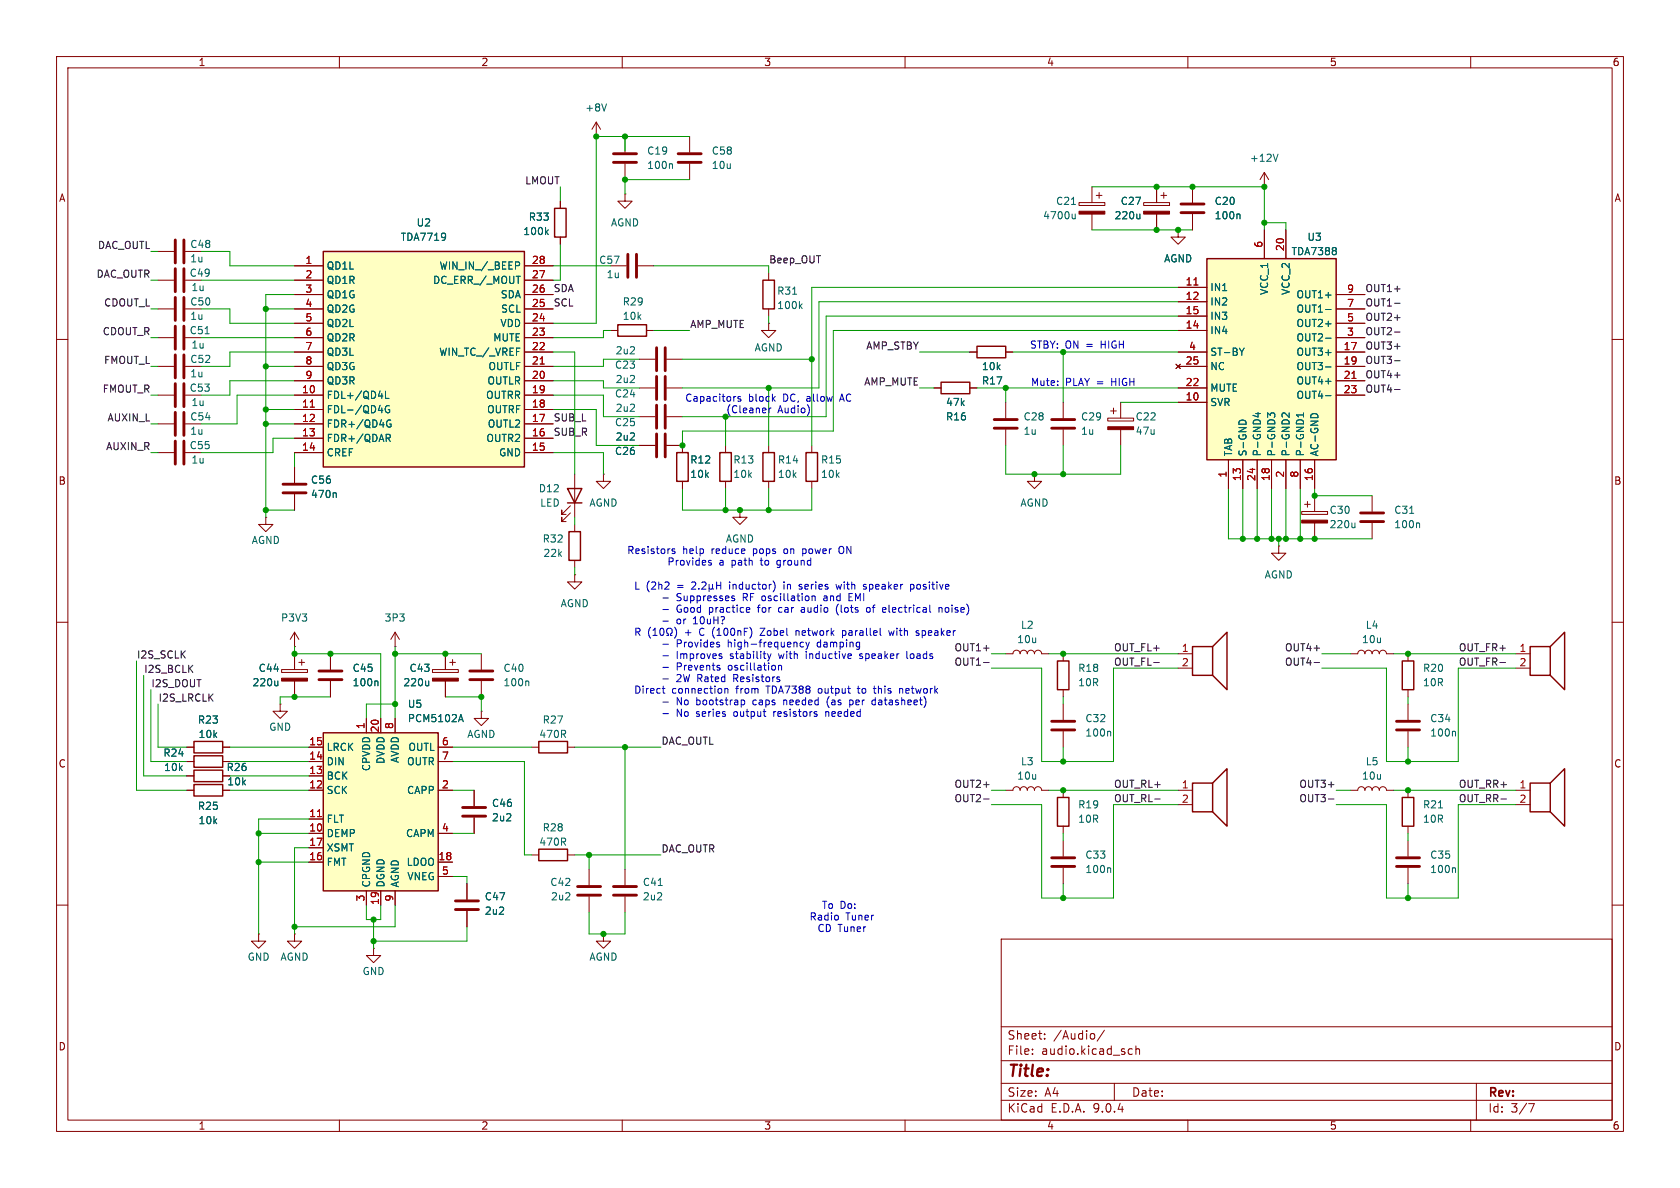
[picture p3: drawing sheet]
<svg xmlns="http://www.w3.org/2000/svg" width="297mm" height="210mm" viewBox="0 0 297 210" stroke-linecap="round" stroke-linejoin="round" font-family="sans-serif">
<g fill="none" stroke="#840000" stroke-width=".18">
<path d="M10 10h277v190h-277zM12 12h273v186h-273zM60 10v2M110 10v2M160 10v2M210 10v2M260 10v2M223.5 33h.1M223.5 30.5l-.7 1.3M223.5 30.5l.8 1.3M223.5 30.5v2.5M208.3 40.6v1.3h1.2l-1.2 1.3-1.3-1.3h1.3"/>
<path d="M208.3 40.6h.1M10 60h2M177.8 71.1v2.8M177.8 75.9v2.8M285 60h2M242.6 87.6v2.8M242.6 92.5v2.8M10 110h2M49.8 118.4h4.6v.5h-4.6zM52.1 115.6v2.8M52.8 117.1h1M53.3 116.6v1"/>
<path d="M58.4 115.6v2.8M76.5 118.4h4.5v.5h-4.5zM78.7 115.6v2.8M79.5 117.1h1M80 116.6v1M85.1 115.6v2.8M248.9 115.6v1.2M268 115.6h2.5M268 118.1h2.5M285 110h2M49.5 124.5v1.2h1.3l-1.3 1.3-1.2-1.3h1.2M49.5 124.5h.1"/>
<path d="M52.1 120.4v2.8M58.4 120.4v2.8M78.7 120.4v2.8M85.1 125.7v1.3h1.3l-1.3 1.3-1.3-1.3h1.3M85.1 125.7h.1M85.1 120.4v2.8M94 132.1h1.2M100.3 132.1h1.3M188 124.5v2.8M188 129.3v2.8M238.8 139.7h1.2a.64 .64 0 0 1 .7-.6 .64 .64 0 0 1 .6 .6 .64 .64 0 0 1 .6-.6 .64 .64 0 0 1 .7 .6 .64 .64 0 0 1 .6-.6 .64 .64 0 0 1 .6 .6 .64 .64 0 0 1 .7-.6 .64 .64 0 0 1 .6 .6h1.3M248.9 121.9v1.3"/>
<path d="M82.5 156.2v2.8M94 151.1h1.2M100.3 151.1h1.3M104.1 153.7v2.8M104.1 158.5v2.8M10 160h2M82.5 161v2.8M106.7 165.1v1.3h1.2l-1.2 1.2-1.3-1.2h1.3M106.7 165.1h.1M177 166h108v32h-108zM285 160h2M60 198v2"/>
<path d="M110 198v2M160 198v2M177 194.5h108M177 191.5h108M177 187.5h108M177 181.5h108M182.5 186.3v.1M182.5 185.5v.1M184.7 183.6v.1M184.7 182.8v.1M193.5 182.8v.8M195.2 182.1l-1.2 2"/>
<path d="M197 191.5v3M199.6 186.3h.6M199.6 185.5h.6M200.8 185.5l.2-.1 .4 .1 .1 .9M200.8 184.9v1.5M210 198v2M260 198v2M261 191.5v6.5M270.2 195.1h1l-.6 1.5"/>
</g>
<g fill="none" stroke="#840000" stroke-width=".51">
<path d="M175.8 74.2h4M175.8 75.7h4M240.5 90.7h4.1M240.5 92.2h4.1M56.4 118.6h4.1M83.1 118.6h4M56.4 120.1h4.1M83.1 120.1h4M185.9 127.5h4.1M185.9 129h4.1M80.5 159.3h4.1M102.1 158.2h4.1"/>
<path d="M102.1 156.7h4.1M80.5 160.8h4.1"/>
</g>
<path d="M247.9 116.8h2v5.1h-2zM270.5 114.3h3.6v5.1h-3.6zM274.1 114.3l2.5-2.5v10.1l-2.5-2.5M95.2 131.1h5.1v2h-5.1zM95.2 150.1h5.1v2h-5.1z" fill="none" stroke="#840000" stroke-width=".25"/>
<path d="M225.9 27.2l-.4 1.3M249.2 90.7h.7M250.8 92.4l.2 .2v.7M49.1 120.4v.8M49.1 121.1l-.2 .1M66.6 120.4l.2 .2v.6M75.8 120.4v.8M75.8 121.1l-.2 .1M93.3 120.4l.2 .2v.6M196.2 129.3l.2 .2v.6" fill="none" stroke="#006464" stroke-width=".18"/>
<g fill="#840000" stroke="#840000" stroke-width=".18">
<path d="M49.8 119.9h4.6v.5h-4.6z"/>
<path d="M76.5 119.9h4.5v.5h-4.5z"/>
</g>
<path d="M57.1 129.5h20.4v28h-20.4z" fill="#ffffc2"/>
<path d="M57.1 129.5h20.4v28h-20.4zM270.5 138.4h3.6v5.1h-3.6zM274.1 138.4l2.5-2.5v10.2l-2.5-2.6M247.9 141h2v5.1h-2z" fill="none" stroke="#840000" stroke-width=".25"/>
<g fill="none" stroke="#840000" stroke-width=".18">
<path d="M190.8 35.8h4.5v.5h-4.5zM193 33v2.8M193 37.8v2.8M193.8 34.5h1M194.3 34v1.1M202.2 35.8h4.6v.5h-4.6zM204.5 33v2.8M204.5 37.8v2.8M205.2 34.5h1M205.7 34v1.1M210.8 33v2.8M210.8 37.8v2.8"/>
<path d="M27.9 49.5h2.8M27.9 59.7h2.8M27.9 54.6h2.8M27.9 44.5h2.8M32.8 49.5h2.8M32.8 59.7h2.8M32.8 54.6h2.8M32.8 44.5h2.8M27.9 69.9h2.8M27.9 74.9h2.8M27.9 64.8h2.8M32.8 69.9h2.8"/>
<path d="M32.8 74.9h2.8M32.8 64.8h2.8M188 71.1v2.8M188 75.9v2.8M195.8 73.9h4.6v.5h-4.6zM196.3 72.6h1.1M196.8 72.1v1.1M198.1 71.1v2.8M198.1 75.9v2.8M27.9 80h2.8M32.8 80h2.8M182.9 83.8v1.3h1.2l-1.2 1.3-1.3-1.3h1.3"/>
<path d="M182.9 83.8h.1M226.1 96.5v1.3h1.2l-1.2 1.3-1.3-1.3h1.3M226.1 96.5h.1M230.1 90.4h4.6v.5h-4.6zM230.6 89.2h1M231.1 88.6v1.1M232.4 87.6v2.8M232.4 92.5v2.8M52.1 114.3h.1M52.1 111.8l-.8 1.2M52.1 111.8l.7 1.2M52.1 111.8v2.5"/>
<path d="M177.8 115.6h1.3a.64 .64 0 0 1 .6-.7 .64 .64 0 0 1 .6 .7 .64 .64 0 0 1 .7-.7 .64 .64 0 0 1 .6 .7 .64 .64 0 0 1 .6-.7 .64 .64 0 0 1 .7 .7 .64 .64 0 0 1 .6-.7 .64 .64 0 0 1 .6 .7h1.3M238.8 115.6h1.2a.64 .64 0 0 1 .7-.7 .64 .64 0 0 1 .6 .7 .64 .64 0 0 1 .6-.7 .64 .64 0 0 1 .7 .7 .64 .64 0 0 1 .6-.7 .64 .64 0 0 1 .6 .7 .64 .64 0 0 1 .7-.7 .64 .64 0 0 1 .6 .7h1.3M54.6 132.1h2.5M54.6 134.6h2.5M54.6 137.2h2.5M54.6 139.7h2.5M64.8 127v2.5M67.3 127v2.5M69.8 127v2.5M77.5 132.1h2.5M77.5 134.6h2.5M77.5 139.7h2.5"/>
<path d="M83.8 139.7v2.8M177.8 139.7h1.3a.64 .64 0 0 1 .6-.6 .64 .64 0 0 1 .6 .6 .64 .64 0 0 1 .7-.6 .64 .64 0 0 1 .6 .6 .64 .64 0 0 1 .6-.6 .64 .64 0 0 1 .7 .6 .64 .64 0 0 1 .6-.6 .64 .64 0 0 1 .6 .6h1.3M248.9 124.5v2.8M248.9 129.3v2.8M248.9 139.7v1.3M268 139.7h2.5M54.6 144.8h2.5M54.6 147.3h2.5M54.6 149.9h2.5M54.6 152.4h2.5M64.8 157.5v2.5M67.3 157.5v2.5"/>
<path d="M69.8 157.5v2.5M77.5 147.3h2.5M77.5 152.4h2.5M77.5 154.9h2.5M83.8 144.5v2.8M248.9 146.1v1.2M248.9 148.6v2.8M248.9 153.4v2.8M268 142.2h2.5"/>
</g>
<path d="M56.1 144.4h.7" fill="none" stroke="#a90000" stroke-width=".18"/>
<g fill="none" stroke="#006464" stroke-width=".18">
<path d="M189.4 36.1h.7M190.1 37.8v.9M190.1 38.6l-.2 .1-.3-.1M201.5 37.8v.9M201.5 38.6l-.2 .1M219 37.8l.2 .2v.7M36.3 59h.7M239.5 92.4v.9M239.5 93.2l-.1 .1M81.2 127.2h.6M81.5 126.3l.4 1.3M257.1 129.3l.2 .2v.6"/>
<path d="M254.3 142.8h.7M257.1 153.4l.2 .2v.6"/>
</g>
<g fill="none" stroke="#840000" stroke-width=".51">
<path d="M208.8 36.1h4.1M208.8 37.6h4.1M31 42.4v4.1M31 47.5v4.1M31 52.6v4M31 57.7v4M32.5 42.4v4.1M32.5 47.5v4.1M32.5 52.6v4M32.5 57.7v4M31 62.7v4.1M31 67.8v4.1"/>
<path d="M31 72.9v4.1M31 78v4M32.5 62.7v4.1M32.5 67.8v4.1M32.5 72.9v4.1M32.5 78v4M185.9 74.2h4.1M185.9 75.7h4.1M246.9 127.5h4.1M246.9 129h4.1M81.8 144.3h4.1M81.8 142.7h4.1"/>
<path d="M246.9 151.6h4.1M246.9 153.2h4.1"/>
</g>
<g fill="#840000" stroke="#840000" stroke-width=".18">
<path d="M195.8 75.4h4.6v.5h-4.6z"/>
<path d="M230.1 91.9h4.6v.6h-4.6z"/>
<path d="M202.2 37.3h4.6v.5h-4.6z"/>
<path d="M190.8 37.3h4.5v.5h-4.5z"/>
</g>
<path d="M57.1 44.5h35.6v38.1h-35.6z" fill="#ffffc2"/>
<path d="M57.1 44.5h35.6v38.1h-35.6zM166.4 67.6h5v2h-5zM172.7 61.2h5.1v2h-5.1zM119.6 80h2.1v5.1h-2.1zM127.3 80h2v5.1h-2zM186.9 116.8h2.1v5.1h-2.1zM210.8 114.3h3.6v5.1h-3.6zM214.4 114.3l2.5-2.5v10.1l-2.5-2.5M186.9 141h2.1v5.1h-2.1z" fill="none" stroke="#840000" stroke-width=".25"/>
<g fill="none" stroke="#840000" stroke-width=".18">
<path d="M52.1 47h5M52.1 49.5h5M52.1 52.1h5M52.1 54.6h5M52.1 57.2h5M52.1 59.7h5M92.7 47h5.1M92.7 49.5h5.1M92.7 52.1h5.1M92.7 54.6h5.1M92.7 57.2h5.1M92.7 59.7h5.1"/>
<path d="M107.9 47h2.8M112.8 47h2.8M52.1 62.2h5M52.1 64.8h5M52.1 67.3h5M52.1 69.9h5M52.1 72.4h5M52.1 74.9h5M52.1 77.5h5M92.7 62.2h5.1M92.7 64.8h5.1M92.7 67.3h5.1"/>
<path d="M92.7 69.9h5.1M92.7 72.4h5.1M92.7 74.9h5.1M92.7 77.5h5.1M113 73.7h2.8M113 68.6h2.8M113 78.7h2.8M117.9 73.7h2.7M117.9 68.6h2.7M117.9 78.7h2.7v1.3M128.3 78.7v1.3M165.1 68.6h1.3"/>
<path d="M171.4 62.2h1.3M171.4 68.6h1.3M177.8 62.2h1.3M52.1 80h5M92.7 80h5.1M120.6 85.1v1.3M128.3 85.1v1.3M130.8 90.2v1.2h1.3l-1.3 1.3-1.3-1.3h1.3M130.8 90.2h.1M188 115.6v1.2M208.3 115.6h2.5M208.3 118.1h2.5"/>
<path d="M188 121.9v1.3M188 139.7v1.3M110.5 153.7v2.8M110.5 158.5v2.8M188 146.1v1.2"/>
</g>
<path d="M78.7 41.3v.9M78.8 41.8l-.1 .1M91.1 46.3h.5l.3 .2-.2 .4-.6 .1M66.9 72.5h.8M68.2 69.2v1.2h.6M68.3 76.8h.5l.2 .2-.1 .4h-.6M68.6 77.4l.4 .6M68.8 71.8a.59 .59 0 0 0-.7 .5 .59 .59 0 0 0 .7 .6l.1-.5h-.3M69.1 74.3a.59 .59 0 0 0-.8 .6 .59 .59 0 0 0 .8 .5v-.4h-.2M116.4 156.5h.7" fill="none" stroke="#006464" stroke-width=".18"/>
<path d="M54.9 72h.7M95.5 64.4h.7" fill="none" stroke="#a90000" stroke-width=".18"/>
<path d="M111 45v4M112.5 45v4M116.1 66.5v4.1M116.1 71.6v4.1M116.1 76.7v4.1M117.6 66.5v4.1M117.6 71.6v4.1M117.6 76.7v4.1M108.5 158.2h4M108.5 156.7h4" fill="none" stroke="#840000" stroke-width=".51"/>
<path d="M213.4 45.7h22.8v35.6h-22.8z" fill="#ffffc2"/>
<g fill="none" stroke="#840000" stroke-width=".25">
<path d="M98 36.8h2.1v5.1h-2.1zM109.2 57.4h5.1v2h-5.1zM134.9 49.5h2v5.1h-2zM213.4 45.7h22.8v35.6h-22.8zM100.3 86.4h2.6l-1.3 2.5zM100.3 88.9h2.6M100.6 94h2v5.1h-2zM134.9 80h2v5.1h-2zM142.5 80h2v5.1h-2zM34.3 138.7h5.1v2h-5.1zM34.3 133.6h5.1v2h-5.1zM34.3 136.1h5.1v2.1h-5.1z"/>
<path d="M34.3 131.1h5.1v2h-5.1zM210.8 138.4h3.6v5.1h-3.6zM214.4 138.4l2.5-2.5v10.2l-2.5-2.6"/>
</g>
<g fill="none" stroke="#840000" stroke-width=".18">
<path d="M99.1 35.6v1.2M105.4 24.1h.1M105.4 21.6l-.8 1.3M105.4 21.6l.8 1.3M105.4 21.6v2.5M110.5 34.3v1.3h1.3l-1.3 1.2-1.3-1.2h1.3M110.5 34.3h.1M110.5 24.1v2.8M110.5 29v2.8M121.9 24.1v2.8M121.9 29v2.8M204.5 33v2.8"/>
<path d="M204.5 37.8v2.8M210.8 33v2.8M210.8 37.8v2.8M52.1 52.1h5M52.1 54.6h5M52.1 57.2h5M52.1 59.7h5M52.1 47h5M52.1 49.5h5M92.7 52.1h5.1M92.7 54.6h5.1M92.7 57.2h5.1"/>
<path d="M92.7 59.7h5.1M92.7 47h5.1M92.7 49.5h5.1M99.1 41.9v1.3M107.9 58.4h1.3M114.3 58.4h1.3M135.9 57.2v1.2h1.3l-1.3 1.3-1.3-1.3h1.3M135.9 57.2h.1M135.9 48.3v1.2M135.9 54.6v1.3M208.3 40.6h.1M208.3 50.8h5.1"/>
<path d="M208.3 53.3h5.1M208.3 55.9h5.1M208.3 58.4h5.1M223.5 40.6v5.1M227.3 40.6v5.1M236.2 52.1h5.1M236.2 54.6h5.1M236.2 57.2h5.1M236.2 59.7h5.1M52.1 62.2h5M52.1 64.8h5M52.1 67.3h5"/>
<path d="M52.1 69.9h5M52.1 72.4h5M52.1 74.9h5M52.1 77.5h5M92.7 62.2h5.1M92.7 64.8h5.1M92.7 67.3h5.1M92.7 69.9h5.1M92.7 72.4h5.1M92.7 74.9h5.1M92.7 77.5h5.1M113 63.5h2.8"/>
<path d="M113 78.7h2.8M117.9 63.5h2.7M117.9 78.7h2.7v1.3M135.9 78.7v1.3M143.5 78.7v1.3M165.1 68.6h1.3M171.4 62.2h1.3M171.4 68.6h1.3M177.8 62.2h1.3M207.9 64.4l.8 .8M208.3 62.2h5.1M208.3 64.8h5.1"/>
<path d="M208.3 68.6h5.1M208.3 71.1h5.1M208.7 64.4l-.8 .8M236.2 62.2h5.1M236.2 64.8h5.1M236.2 67.3h5.1M236.2 69.9h5.1M47 91.4v1.3h1.3l-1.3 1.3-1.3-1.3h1.3M47 91.4h.1M52.1 82.6v2.7M52.1 87.4v2.8M52.1 80h5"/>
<path d="M92.7 80h5.1M100.8 90.7l-1.5 1.5v-.8v.8h.8M100.8 89.4l-1.5 1.5v-.7v.7h.8M101.6 83.8v7.6M101.6 92.7v1.3M101.6 99.1v1.2M106.7 83.8v1.3h1.2l-1.2 1.3-1.3-1.3h1.3M106.7 83.8h.1M120.6 85.1v1.3M135.9 85.1v1.3M143.5 85.1v1.3M217.2 81.3v5.1"/>
<path d="M219.7 81.3v5.1M222.2 81.3v5.1M224.8 81.3v5.1M227.3 81.3v5.1M229.9 81.3v5.1M232.4 81.3v5.1M52.1 115.6v2.8M58.4 115.6v2.8M69.8 114.3h.1M69.8 111.8l-.7 1.2M69.8 111.8l.8 1.2M69.8 111.8v2.5"/>
<path d="M78.7 115.6v2.8M101.6 101.6v1.3h1.3l-1.3 1.2-1.3-1.2h1.3M101.6 101.6h.1M33 139.7h1.3M33 134.6h1.3M33 137.2h1.3M33 132.1h1.3M39.4 139.7h1.2M39.4 134.6h1.2M39.4 137.2h1.2M39.4 132.1h1.2M52.1 120.4v2.8"/>
<path d="M54.6 139.7h2.5M54.6 134.6h2.5M54.6 137.2h2.5M54.6 132.1h2.5M58.4 120.4v2.8M64.8 127v2.5M67.3 127v2.5M69.8 127v2.5M77.5 139.7h2.5M77.5 134.6h2.5M77.5 132.1h2.5M78.7 120.4v2.8"/>
<path d="M83.8 139.7v2.8M208.3 139.7h2.5M54.6 144.8h2.5M54.6 147.3h2.5M54.6 149.9h2.5M54.6 152.4h2.5M64.8 157.5v2.5M67.3 157.5v2.5M69.8 157.5v2.5M77.5 147.3h2.5M77.5 152.4h2.5M77.5 154.9h2.5"/>
<path d="M82.5 156.2v2.8M83.8 144.5v2.8M188 148.6v2.8M188 153.4v2.8M208.3 142.2h2.5M45.7 165.1v1.3h1.3l-1.3 1.2-1.3-1.2h1.3M45.7 165.1h.1M52.1 165.1v1.3h1.2l-1.2 1.2-1.3-1.2h1.3M52.1 165.1h.1M66 167.6v1.3h1.3l-1.3 1.3-1.2-1.3h1.2M66 167.6h.1M82.5 161v2.8"/>
</g>
<path d="M211.1 50.4h.7M54.9 72h.7M95.5 64.4h.7M239 66.9h.7M56.1 144.4h.7" fill="none" stroke="#a90000" stroke-width=".18"/>
<g fill="none" stroke="#006464" stroke-width=".18">
<path d="M107.2 18.4l-.4 1.2M118.7 28.9l.2 .2v.7M201.5 37.8v.9M201.5 38.6l-.2 .1M219 37.8l.2 .2v.7M78.7 41.3v.9M78.8 41.8l-.1 .1M91.1 46.3h.5l.3 .2-.2 .4-.6 .1M96.6 41l.3 .5M96.9 40.6l-.5 .5M140.1 52h.7M141.4 54.1l.4 .5"/>
<path d="M141.8 53.7l-.5 .5M234.3 54.7h1M234.3 59.8h1M236.2 43.9v.3M236.2 44.4v.5M66.9 72.5h.8M68.2 69.2v1.2h.6M68.3 76.8h.5l.2 .2-.1 .4h-.6M68.6 77.4l.4 .6M68.8 71.8a.59 .59 0 0 0-.7 .5 .59 .59 0 0 0 .7 .6l.1-.5h-.3M69.1 74.3a.59 .59 0 0 0-.8 .6 .59 .59 0 0 0 .8 .5v-.4h-.2M219 74.7a.68 .68 0 0 1 .7-.4 .68 .68 0 0 1 .6 .4"/>
<path d="M220 61.5l-.5 .7M222 73.1h.8M222.4 72.9v.8l-.9-.3M225.4 73.6v-.4l-.3-.2-.4 .1-.1 .3-.5-.4v.8M227.9 73v.8l-.9-.8-.4 .2 .1 .5M230.4 73v.7M230.4 73.4h-1.2l.3 .3M231.8 73.4l.5-.3 .6 .3M234.3 64.9h1M234.3 69.9h1M59.3 87.1l.2 .2v.7M49.1 120.4v.8"/>
<path d="M49.1 121.1l-.2 .1M66.6 120.4l.2 .2v.6M75.8 120.4v.8M75.8 121.1l-.2 .1M81.2 127.2h.6M81.5 126.3l.4 1.3M196.2 153.4l.2 .2v.6"/>
</g>
<path d="M108.5 27.2h4M108.5 28.7h4M119.9 27.2h4.1M119.9 28.7h4.1M116.1 61.5v4M117.6 61.5v4M50 85.6h4.1M50 87.1h4.1M185.9 151.6h4.1M185.9 153.2h4.1" fill="none" stroke="#840000" stroke-width=".51"/>
<path d="M246.5 58.7h1M246.5 53.6h1M246.5 68.9h1M246.5 63.8h1M173.9 117.1h1M204 117.1h.9M232.3 117.1h1M265.2 117.1h.9M173.9 141.2h1M204.1 141.2h1M234.8 141.2h1M265.3 141.2h1" fill="none" stroke="#0f0f0f" stroke-width=".18"/>
<g fill="none" stroke="#009600" stroke-width=".18">
<path d="M99.1 33v2.6M110.5 24.1v2.6M121.9 31.8h-11.4v2.5M121.9 24.1h-16.5v33.1h-7.6M193 33h30.5v7.6M223.5 39.4h3.8v1.2M26.7 54.6h1.2M26.7 49.5h1.2M26.7 59.7h1.2M26.7 44.5h1.2M35.6 54.6h5v2.6h11.5M35.6 44.5h5v2.5h11.5"/>
<path d="M35.6 49.5h16.5M35.6 59.7h16.5M47 54.6h5.1M52.1 52.1h-5.1v39.3M97.8 47h10.1M99.1 43.2v6.3h-1.3M107.9 58.4h-1.2v1.3h-8.9M115.6 47h20.3v1.3M115.6 58.4h6.3M135.9 55.9v1.3M193 40.6h17.8M208.3 55.9h-62.3v17.8h-25.4"/>
<path d="M208.3 50.8h-64.8v27.9M208.3 53.3h-63.5v15.3h-24.2M208.3 58.4h-61v17.8h-26.7v2.5M26.7 74.9h1.2M26.7 69.9h1.2M26.7 64.8h1.2M47 74.9h5.1M47 72.4h5.1M47 64.8h5.1M52.1 69.9h-10.2v5h-6.3M52.1 62.2h-11.5v2.6h-5M52.1 67.3h-11.5v2.6h-5"/>
<path d="M52.1 77.5h-3.8v2.5h-12.7M97.8 67.3h8.9v1.3h6.3M97.8 72.4h7.6v6.3h7.6M97.8 62.2h3.8v21.6M97.8 69.9h8.9v3.8h6.3M113 63.5h-6.3v1.3h-8.9M120.6 63.5h22.9M128.3 73.7v5M135.9 68.6v10.1M162.6 68.6h2.5M162.6 62.2h8.8M172.7 68.6h35.6"/>
<path d="M177.8 68.6v2.5M177.8 78.7v5.1h20.3v-5.1M179.1 62.2h29.2M188 62.2v8.9M188 78.7v5.1M198.1 71.1h10.2M26.7 80h1.2M47 90.2h5.1M52.1 80v2.6M97.8 80h8.9v3.8M101.6 91.4v1.3M120.6 86.4v3.8h22.9v-3.8"/>
<path d="M128.3 86.4v3.8M135.9 86.4v3.8M217.2 86.4v8.9h25.4M219.7 86.4v8.9M222.2 86.4v8.9M224.8 86.4v8.9M226.1 95.3v1.2M227.3 86.4v8.9M229.9 86.4v8.9M232.4 86.4v1.2h10.2M24.1 116.8v22.9h8.9M25.4 119.4v17.8h7.6"/>
<path d="M52.1 114.3v1.3h15.2v11.4M69.8 115.6h15.3M69.8 114.3v12.7M101.6 100.3v1.3M175.3 118.1h8.8v16.5h12.7v-16.5h11.5M175.3 115.6h2.5M185.4 115.6h22.9M233.7 118.1h11.4v16.5h12.7v-16.5h10.2M233.7 115.6h5.1M246.4 115.6h21.6M26.7 121.9v12.7h6.3M27.9 124.5v7.6h5.1"/>
<path d="M40.6 139.7h14M40.6 134.6h14M40.6 132.1h14M40.6 137.2h14M58.4 123.2h-8.9v1.3M69.8 124.5h-5v2.5M78.7 123.2h6.4v2.5M80 139.7h3.8M80 134.6h12.7v16.5h1.3M80 132.1h14M101.6 132.1h15.2M110.5 132.1v21.6"/>
<path d="M175.3 139.7h2.5M185.4 139.7h22.9M188 123.2v1.3M188 132.1v2.5M236.2 139.7h2.6M246.4 139.7h21.6M248.9 123.2v1.3M248.9 132.1v2.5M45.7 147.3h8.9M45.7 152.4h8.9M54.6 149.9h-2.5v15.2M54.6 144.8h-8.9v20.3"/>
<path d="M80 154.9h2.5v1.3M80 147.3h3.8M101.6 151.1h15.2M104.1 151.1v2.6M175.3 142.2h8.8v16.6h12.7v-16.6h11.5M188 147.3v1.3M188 156.2v2.6M236.2 142.2h8.9v16.6h12.7v-16.6h10.2M248.9 147.3v1.3M248.9 156.2v2.6M64.8 160v2.6h2.5v-2.6M66 162.6v5"/>
<path d="M69.8 160v3.8h-17.7M82.5 163.8v2.6h-16.5M104.1 161.3v3.8h6.4v-3.8"/>
</g>
<g fill="none" stroke="#0000c2" stroke-width=".18">
<path d="M130 70.1h.1M130.9 70.1h-.3l-.2 .2 .1 .2 .4 .1v.3h-.5M136 72.1v.9M136.3 72.1l-.3 .3M119.3 97.1l-.3-.1-.2 .2 .1 .2 .4 .1v.3h-.5M125.3 99.4l.4 .1 .1 .2-.2 .2-.4-.1M125.3 99.1h.4M141.9 97v1.3M141.9 97.8l.1 .1M142 97l-.1 .1M148.9 96.6a.43 .43 0 0 0-.6 .4v.4a.43 .43 0 0 0 .6 .5M112.4 111.7h.6l.1-.2v-.3l-.7-.1v1.2"/>
<path d="M112.7 111.7l.4 .6M115 110.9a1.46 1.46 0 0 0 0 1.9M115.4 112.3h.8M115.4 111.4l.4-.3v1.2M116.8 111.1h.2a.68 .68 0 0 1 .4 .6 .68 .68 0 0 1-.4 .6 .84 .84 0 0 1-.2-1.2zM117.2 105.7h1M117.2 107.8h1M117.2 109.8h1M117.2 113.9h1M117.2 115.9h1M117.2 118h1M117.9 112.3h.3v-.2a.54 .54 0 0 1-.3-.8 .54 .54 0 0 1 .7-.2 .58 .58 0 0 1-.1 1v.2h.3"/>
<path d="M119.4 111.1a1.47 1.47 0 0 1-.1 1.7M122.3 103l.5-.1 .2 .3-.8 .9h.8M123.5 104v.1M123.9 111.1a.61 .61 0 0 0-.2 .8 .61 .61 0 0 0 .8 .3M124.1 103l.5-.1 .2 .3-.8 .9h.8M125.4 104l.1 .1h.3l.2-.1M125.4 103.3v1.3M126 104l.1 .1M126 103.3v.7M126.1 111.1a1.47 1.47 0 0 0 .2 1.7M126.7 102.9v1.2M126.7 103.5h.7"/>
<path d="M126.7 112.3h.8M126.7 111.4l.4-.3v1.2M126.9 113.9l.3 .1v.2l-.1 .2h-.3M126.9 113.5l.3 .1M126.9 118l.3 .1 .1 .2-.2 .2h-.2M127.3 116l.3 .1 .1 .1-.2 .2h-.3M127.3 115.6h.3M127.4 102.9v1.2M128.3 111.1a.68 .68 0 0 1 .4 .6 .68 .68 0 0 1-.4 .6l-.2-.1-.1-.4 .1-.6M129.3 111.1h.2a.68 .68 0 0 1 .4 .6 .68 .68 0 0 1-.4 .6 .84 .84 0 0 1-.2-1.2zM129.4 105.7l.4 .1 .1 .2-.2 .2-.4-.1M130.4 111.5v.8"/>
<path d="M130.4 111.6l.2-.1h.3l.1 .8M131.6 111.7h.4M132.1 107.4h.4l.1 .3-.6 .1M132.2 111.1h-.6v1.2M132.5 108.2h-.4M132.6 110.9a1.47 1.47 0 0 1 0 1.8M134.4 111.1h.8l-.8 1.2h.8M135.7 115.6l.3 .8M136 116.4l-.3 .4M136.3 115.6l-.3 .8M136.7 102.8a1.49 1.49 0 0 1 0 1.8M137 117.7v.6"/>
<path d="M137.6 117.6v.9M137.6 117.7l.2-.1 .3 .1 .1 .8M138.6 102.9v.1M138.6 103.3v.8M140.7 111.5v.8M141.1 111.5l-.4 .1M141.3 104.1h.3M141.6 103.3l-.3 .2v.2h.3M141.8 107.4h-.1M141.8 107.8l-.2 .1 .2 .3M142 113.6l-.3-.1-.3 .3 .2 .5h.4M142.5 113.5l.3 .9"/>
<path d="M142.8 114.4l-.3 .4M143.1 113.5l-.3 .9M143.6 105.3v.9M143.6 105.5l.1-.2 .3 .1 .1 .8M147.8 103.3l.2 .8 .3-.6 .2 .6M148 107a1.47 1.47 0 0 0 .2 1.7M148.9 111.5h.4l.2 .1M148.9 111.5v1.2M149.5 112.2l-.2 .1h-.4M150.1 104.9v1.3h.6M150.1 105.5h.4M150.5 115.6v.3l-.6 .1"/>
<path d="M152 116.4h.1M152.1 115.6l-.1 .1 .1 .3M153.1 103.4l-.3-.1-.2 .2 .1 .2 .4 .1v.3h-.5M153.7 107.4h-.3l-.2 .2v.5l.2 .1h.3M156.2 107.4h.4v.3l-.6 .1M156.6 108.2h-.4M157.1 111.5l.2 .8 .3-.6 .2 .6 .3-.8M160.3 115.1v1.1l.2 .2M161 103.4l.3-.1 .3 .2-.1 .6h-.5M161 103.3v1.3M162 111.8l.5 .3-.1 .2h-.3M162 111.5h.4"/>
<path d="M166 107.5l.2-.1h.3v.8M166 107.4v.8M117.1 121.7h.5M117.2 120h1M117.2 124.1h1M117.2 126.2h1M117.3 121.3v1.1l.3 .1M128.1 121.8l.2-.1 .3 .1 .1 .7M128.1 121.7v.8M131 123.8l.4-.1 .2 .3-.1 .5h-.5M137.8 120.1v.3M144.4 126.3v.3"/>
<path d="M146 125.8v.8M146.2 125.8l-.2 .1M146.3 123.7l-.1 .5 .1 .5M150.2 124.5l.4 .1M150.2 123.7v1.3M151.5 121.7h.5M151.7 121.3l.1 1.2M154.1 124.4l.3 .2 .3-.1M154.4 121.7h.5M154.6 121.3v1.1l.3 .1M154.7 123.8l-.3-.1-.3 .3M159 121.8l.4-.1 .2 .2"/>
<path d="M159 121.7v.8M148.1 161.9v.6"/>
</g>
<g fill="#009600" stroke="#009600" stroke-width=".18">
<circle cx="248.9" cy="115.6" r=".46"/>
<circle cx="232.4" cy="95.3" r=".46"/>
<circle cx="229.9" cy="95.3" r=".46"/>
<circle cx="248.9" cy="139.7" r=".46"/>
<circle cx="248.9" cy="134.6" r=".46"/>
<circle cx="248.9" cy="158.8" r=".46"/>
<circle cx="130.8" cy="90.2" r=".46"/>
<circle cx="128.3" cy="90.2" r=".46"/>
<circle cx="120.6" cy="78.7" r=".46"/>
<circle cx="135.9" cy="90.2" r=".46"/>
<circle cx="177.8" cy="68.6" r=".46"/>
<circle cx="208.3" cy="40.6" r=".46"/>
<circle cx="204.5" cy="40.6" r=".46"/>
<circle cx="188" cy="62.2" r=".46"/>
<circle cx="182.9" cy="83.8" r=".46"/>
<circle cx="204.5" cy="33" r=".46"/>
<circle cx="188" cy="139.7" r=".46"/>
<circle cx="188" cy="134.6" r=".46"/>
<circle cx="188" cy="158.8" r=".46"/>
<circle cx="227.3" cy="95.3" r=".46"/>
<circle cx="210.8" cy="33" r=".46"/>
<circle cx="226.1" cy="95.3" r=".46"/>
<circle cx="232.4" cy="87.6" r=".46"/>
<circle cx="223.5" cy="39.4" r=".46"/>
<circle cx="223.5" cy="33" r=".46"/>
<circle cx="219.7" cy="95.3" r=".46"/>
<circle cx="188" cy="115.6" r=".46"/>
<circle cx="188" cy="83.8" r=".46"/>
<circle cx="224.8" cy="95.3" r=".46"/>
<circle cx="222.2" cy="95.3" r=".46"/>
<circle cx="106.7" cy="165.1" r=".46"/>
<circle cx="85.1" cy="123.2" r=".46"/>
<circle cx="104.1" cy="151.1" r=".46"/>
<circle cx="110.5" cy="132.1" r=".46"/>
<circle cx="47" cy="72.4" r=".46"/>
<circle cx="47" cy="74.9" r=".46"/>
<circle cx="47" cy="54.6" r=".46"/>
<circle cx="52.1" cy="115.6" r=".46"/>
<circle cx="58.4" cy="115.6" r=".46"/>
<circle cx="69.8" cy="115.6" r=".46"/>
<circle cx="69.8" cy="124.5" r=".46"/>
<circle cx="78.7" cy="115.6" r=".46"/>
<circle cx="52.1" cy="123.2" r=".46"/>
<circle cx="47" cy="90.2" r=".46"/>
<circle cx="110.5" cy="31.8" r=".46"/>
<circle cx="105.4" cy="24.1" r=".46"/>
<circle cx="110.5" cy="24.1" r=".46"/>
<circle cx="45.7" cy="152.4" r=".46"/>
<circle cx="45.7" cy="147.3" r=".46"/>
<circle cx="66" cy="162.6" r=".46"/>
<circle cx="66" cy="166.4" r=".46"/>
<circle cx="52.1" cy="163.8" r=".46"/>
<circle cx="47" cy="64.8" r=".46"/>
<circle cx="143.5" cy="63.5" r=".46"/>
<circle cx="135.9" cy="68.6" r=".46"/>
</g>
<text font-size="2.8" fill="#840000" x="178" y="190.9">Title:</text>
<g font-size="2.1" fill="#840000">
<text x="178" y="184">Sheet:</text>
<text x="186.2" y="184">/Audio/</text>
<text x="178" y="186.7">File:</text>
<text x="184.1" y="186.7">audio.kicad_sch</text>
<text x="178" y="196.9">KiCad</text>
<text x="178" y="194.1">Size:</text>
<text x="184.7" y="194.1">A4</text>
<text x="185.7" y="196.9">E.D.A.</text>
<text x="193.3" y="196.9">9.0.4</text>
<text x="200" y="194.1">Date:</text>
<text x="263" y="194.3">Rev:</text>
<text x="263" y="196.9">Id:</text>
<text x="267.1" y="196.9">3/7</text>
</g>
<g font-size="1.8" fill="#840000">
<text x="35" y="11.9">1</text>
<text x="85" y="11.9">2</text>
<text x="135" y="11.9">3</text>
<text x="185" y="11.9">4</text>
<text x="235" y="11.9">5</text>
<text x="285" y="11.9">6</text>
<text x="10.3" y="35.9">A</text>
<text x="285.3" y="35.9">A</text>
<text x="10.3" y="85.9">B</text>
<text x="285.3" y="85.9">B</text>
<text x="10.3" y="135.9">C</text>
<text x="285.3" y="135.9">C</text>
<text x="10.3" y="185.9">D</text>
<text x="285.3" y="185.9">D</text>
<text x="35" y="199.9">1</text>
<text x="85" y="199.9">2</text>
<text x="135" y="199.9">3</text>
<text x="185" y="199.9">4</text>
<text x="235" y="199.9">5</text>
<text x="285" y="199.9">6</text>
</g>
<g font-size="1.8" fill="#006464">
<text x="103.4" y="19.9">+8V</text>
<text x="114.3" y="27.5">C19</text>
<text x="125.7" y="27.5">C58</text>
<text x="220.9" y="28.8">+12V</text>
<text x="114.3" y="30.1">100n</text>
<text x="125.7" y="30.1">10u</text>
<text x="73.6" y="40.2">U2</text>
<text x="92.4" y="41.8">100k</text>
<text x="93.4" y="39.2">R33</text>
<text x="107.9" y="40.2">AGND</text>
<text x="184.3" y="39">4700u</text>
<text x="186.6" y="36.4">C21</text>
<text x="196.9" y="39">220u</text>
<text x="198" y="36.4">C27</text>
<text x="214.6" y="39">100n</text>
<text x="214.6" y="36.4">C20</text>
<text x="33.5" y="46.6">1u</text>
<text x="33.5" y="44">C48</text>
<text x="57.7" y="47.9">QD1L</text>
<text x="70.7" y="42.8">TDA7719</text>
<text x="77.6" y="47.9">WIN_IN_/_BEEP</text>
<text x="105.8" y="46.8">C57</text>
<text x="205.7" y="46.6">AGND</text>
<text x="228.2" y="45.3">TDA7388</text>
<text x="231" y="42.8">U3</text>
<text x="33.4" y="49.1">C49</text>
<text x="33.8" y="51.7">1u</text>
<text x="57.7" y="50.4">QD1R</text>
<text x="57.7" y="52.9">QD1G</text>
<text x="76.5" y="50.4">DC_ERR_/_MOUT</text>
<text x="88.4" y="52.9">SDA</text>
<text x="107.2" y="49.4">1u</text>
<text x="137.3" y="52.3">R31</text>
<text x="213.9" y="51.7">IN1</text>
<text x="224.4" y="52.2" transform="rotate(-90 224.4 52.2)">VCC_1</text>
<text x="228.2" y="52.2" transform="rotate(-90 228.2 52.2)">VCC_2</text>
<text x="229.1" y="52.9">OUT1+</text>
<text x="33.4" y="59.3">C51</text>
<text x="33.5" y="56.7">1u</text>
<text x="33.5" y="54.2">C50</text>
<text x="57.7" y="55.5">QD2G</text>
<text x="57.7" y="58">QD2L</text>
<text x="88.4" y="58">VDD</text>
<text x="88.5" y="55.5">SCL</text>
<text x="110" y="56.7">10k</text>
<text x="110" y="54.2">R29</text>
<text x="137.3" y="54.8">100k</text>
<text x="213.9" y="54.2">IN2</text>
<text x="213.9" y="56.7">IN3</text>
<text x="213.9" y="59.3">IN4</text>
<text x="229.1" y="55.5">OUT1-</text>
<text x="229.1" y="58">OUT2+</text>
<text x="33.5" y="64.4">C52</text>
<text x="33.8" y="61.8">1u</text>
<text x="57.7" y="60.6">QD2R</text>
<text x="57.7" y="63.1">QD3L</text>
<text x="57.7" y="65.6">QD3G</text>
<text x="77.5" y="63.1">WIN_TC_/_VREF</text>
<text x="86.3" y="65.6">OUTLF</text>
<text x="87.1" y="60.6">MUTE</text>
<text x="108.6" y="65.4">C23</text>
<text x="108.7" y="62.8">2u2</text>
<text x="133.3" y="62.3">AGND</text>
<text x="173.5" y="65.6">10k</text>
<text x="213.9" y="63.1">ST-BY</text>
<text x="213.9" y="65.6">NC</text>
<text x="229.1" y="60.6">OUT2-</text>
<text x="229.1" y="63.1">OUT3+</text>
<text x="229.1" y="65.6">OUT3-</text>
<text x="33.4" y="69.4">C53</text>
<text x="33.5" y="66.9">1u</text>
<text x="33.8" y="72">1u</text>
<text x="57.7" y="68.2">QD3R</text>
<text x="57.7" y="70.7">FDL+/QD4L</text>
<text x="85.8" y="70.7">OUTRR</text>
<text x="86.1" y="68.2">OUTLR</text>
<text x="108.6" y="70.5">C24</text>
<text x="108.7" y="67.9">2u2</text>
<text x="167.1" y="72">47k</text>
<text x="173.5" y="68.2">R17</text>
<text x="213.9" y="69.4">MUTE</text>
<text x="213.9" y="72">SVR</text>
<text x="229.1" y="68.2">OUT4+</text>
<text x="229.1" y="70.7">OUT4-</text>
<text x="33.5" y="77.1">1u</text>
<text x="33.5" y="74.5">C54</text>
<text x="57.7" y="73.3">FDL-/QD4G</text>
<text x="57.7" y="75.8">FDR+/QD4G</text>
<text x="86" y="73.3">OUTRF</text>
<text x="86.1" y="75.8">OUTL2</text>
<text x="108.6" y="75.5">C25</text>
<text x="108.7" y="73">2u2</text>
<text x="167.1" y="74.5">R16</text>
<text x="180.9" y="77.1">1u</text>
<text x="180.9" y="74.5">C28</text>
<text x="191" y="77.1">1u</text>
<text x="191" y="74.5">C29</text>
<text x="200.7" y="74.5">C22</text>
<text x="200.7" y="77.1">47u</text>
<text x="33.4" y="79.6">C55</text>
<text x="33.8" y="82.1">1u</text>
<text x="57.7" y="78.3">FDR+/QDAR</text>
<text x="57.7" y="80.9">CREF</text>
<text x="85.9" y="78.3">OUTR2</text>
<text x="88.1" y="80.9">GND</text>
<text x="108.6" y="80.6">C26</text>
<text x="108.7" y="78.1">2u2</text>
<text x="121.9" y="82.1">R12</text>
<text x="129.5" y="82.1">R13</text>
<text x="137.4" y="82.1">R14</text>
<text x="145" y="82.1">R15</text>
<text x="218" y="80.8" transform="rotate(-90 218 80.8)">TAB</text>
<text x="220.6" y="80.8" transform="rotate(-90 220.6 80.8)">S-GND</text>
<text x="223.1" y="80.8" transform="rotate(-90 223.1 80.8)">P-GND4</text>
<text x="225.7" y="80.8" transform="rotate(-90 225.7 80.8)">P-GND3</text>
<text x="228.2" y="80.8" transform="rotate(-90 228.2 80.8)">P-GND2</text>
<text x="230.7" y="80.8" transform="rotate(-90 230.7 80.8)">P-GND1</text>
<text x="233.3" y="80.8" transform="rotate(-90 233.3 80.8)">AC-GND</text>
<text x="54.9" y="88.2">470n</text>
<text x="54.9" y="85.7">C56</text>
<text x="95.2" y="87.2">D12</text>
<text x="95.4" y="89.8">LED</text>
<text x="104.1" y="89.8">AGND</text>
<text x="121.9" y="84.7">10k</text>
<text x="129.5" y="84.7">10k</text>
<text x="137.4" y="84.7">10k</text>
<text x="145" y="84.7">10k</text>
<text x="180.3" y="89.8">AGND</text>
<text x="235" y="93.6">220u</text>
<text x="235" y="91">C30</text>
<text x="246.4" y="93.6">100n</text>
<text x="246.4" y="91">C31</text>
<text x="44.4" y="96.4">AGND</text>
<text x="95.8" y="96.1">R32</text>
<text x="96" y="98.7">22k</text>
<text x="128.2" y="96.1">AGND</text>
<text x="99" y="107.5">AGND</text>
<text x="223.5" y="102.5">AGND</text>
<text x="49.6" y="110.1">P3V3</text>
<text x="67.9" y="110.1">3P3</text>
<text x="179.7" y="113.9">10u</text>
<text x="180.4" y="111.4">L2</text>
<text x="240.7" y="113.9">10u</text>
<text x="241.3" y="111.4">L4</text>
<text x="45.6" y="119">C44</text>
<text x="62.2" y="119">C45</text>
<text x="72.3" y="119">C43</text>
<text x="88.9" y="119">C40</text>
<text x="190.5" y="119">R18</text>
<text x="251.5" y="119">R20</text>
<text x="44.5" y="121.5">220u</text>
<text x="62.2" y="121.5">100n</text>
<text x="71.2" y="121.5">220u</text>
<text x="72" y="125.3">U5</text>
<text x="88.9" y="121.5">100n</text>
<text x="190.5" y="121.5">10R</text>
<text x="251.5" y="121.5">10R</text>
<text x="34.9" y="128.1">R23</text>
<text x="35" y="130.7">10k</text>
<text x="47.5" y="129.4">GND</text>
<text x="72" y="127.9">PCM5102A</text>
<text x="82.5" y="130.7">AGND</text>
<text x="95.2" y="130.7">470R</text>
<text x="95.8" y="128.1">R27</text>
<text x="191.8" y="130.4">100n</text>
<text x="191.8" y="127.9">C32</text>
<text x="252.7" y="130.4">100n</text>
<text x="252.7" y="127.9">C34</text>
<text x="28.8" y="134">R24</text>
<text x="28.9" y="136.5">10k</text>
<text x="40" y="136.5">R26</text>
<text x="57.7" y="132.9">LRCK</text>
<text x="57.7" y="135.5">DIN</text>
<text x="65.6" y="136.4" transform="rotate(-90 65.6 136.4)">CPVDD</text>
<text x="68.2" y="135.1" transform="rotate(-90 68.2 135.1)">DVDD</text>
<text x="70.7" y="135" transform="rotate(-90 70.7 135)">AVDD</text>
<text x="71.9" y="135.5">OUTR</text>
<text x="72.1" y="132.9">OUTL</text>
<text x="180.4" y="135.5">L3</text>
<text x="241.3" y="135.5">L5</text>
<text x="34.9" y="143.4">R25</text>
<text x="40.1" y="139">10k</text>
<text x="57.7" y="138">BCK</text>
<text x="57.7" y="140.6">SCK</text>
<text x="71.9" y="140.6">CAPP</text>
<text x="86.9" y="142.8">C46</text>
<text x="179.7" y="138">10u</text>
<text x="190.5" y="143.1">R19</text>
<text x="240.7" y="138">10u</text>
<text x="251.5" y="143.1">R21</text>
<text x="35" y="145.9">10k</text>
<text x="57.7" y="145.6">FLT</text>
<text x="57.7" y="148.2">DEMP</text>
<text x="71.7" y="148.2">CAPM</text>
<text x="86.9" y="145.4">2u2</text>
<text x="95.2" y="149.7">470R</text>
<text x="95.8" y="147.2">R28</text>
<text x="190.5" y="145.6">10R</text>
<text x="251.5" y="145.6">10R</text>
<text x="57.7" y="150.7">XSMT</text>
<text x="57.7" y="153.3">FMT</text>
<text x="71.8" y="153.3">LDOO</text>
<text x="71.9" y="155.8">VNEG</text>
<text x="191.8" y="154.5">100n</text>
<text x="191.8" y="152">C33</text>
<text x="252.7" y="154.5">100n</text>
<text x="252.7" y="152">C35</text>
<text x="65.6" y="157" transform="rotate(-90 65.6 157)">CPGND</text>
<text x="68.2" y="157" transform="rotate(-90 68.2 157)">DGND</text>
<text x="70.7" y="157" transform="rotate(-90 70.7 157)">AGND</text>
<text x="85.6" y="159.4">C47</text>
<text x="85.6" y="161.9">2u2</text>
<text x="97.2" y="156.8">C42</text>
<text x="97.3" y="159.4">2u2</text>
<text x="113.5" y="156.8">C41</text>
<text x="113.5" y="159.4">2u2</text>
<text x="43.7" y="170">GND</text>
<text x="49.5" y="170">AGND</text>
<text x="64" y="172.6">GND</text>
<text x="104.1" y="170">AGND</text>
</g>
<g font-size="1.8" fill="#0f0f0f">
<text x="92.7" y="32.7">LMOUT</text>
<text x="17.2" y="44.1">DAC_OUTL</text>
<text x="135.9" y="46.6">Beep_OUT</text>
<text x="17" y="49.2">DAC_OUTR</text>
<text x="97.8" y="51.7">SDA</text>
<text x="241.3" y="51.7">OUT1+</text>
<text x="18.1" y="59.3">CDOUT_R</text>
<text x="18.3" y="54.3">CDOUT_L</text>
<text x="97.8" y="54.3">SCL</text>
<text x="121.9" y="58.1">AMP_MUTE</text>
<text x="241.3" y="59.3">OUT2-</text>
<text x="241.3" y="54.3">OUT1-</text>
<text x="241.3" y="56.8">OUT2+</text>
<text x="18.3" y="64.4">FMOUT_L</text>
<text x="153" y="61.9">AMP_STBY</text>
<text x="241.3" y="61.9">OUT3+</text>
<text x="241.3" y="64.4">OUT3-</text>
<text x="18.1" y="69.5">FMOUT_R</text>
<text x="152.7" y="68.2">AMP_MUTE</text>
<text x="241.3" y="67">OUT4+</text>
<text x="241.3" y="69.5">OUT4-</text>
<text x="18.9" y="74.6">AUXIN_L</text>
<text x="97.8" y="77.1">SUB_R</text>
<text x="97.8" y="74.6">SUB_L</text>
<text x="18.7" y="79.7">AUXIN_R</text>
<text x="24.1" y="116.5">I2S_SCLK</text>
<text x="25.4" y="119">I2S_BCLK</text>
<text x="168.6" y="115.2">OUT1+</text>
<text x="168.6" y="117.8">OUT1-</text>
<text x="196.8" y="115.2">OUT_FL+</text>
<text x="196.8" y="117.8">OUT_FL-</text>
<text x="227.1" y="117.8">OUT4-</text>
<text x="227.1" y="115.2">OUT4+</text>
<text x="257.8" y="117.8">OUT_FR-</text>
<text x="257.8" y="115.2">OUT_FR+</text>
<text x="26.7" y="121.6">I2S_DOUT</text>
<text x="27.9" y="124.1">I2S_LRCLK</text>
<text x="116.8" y="131.7">DAC_OUTL</text>
<text x="168.6" y="139.4">OUT2+</text>
<text x="168.6" y="141.9">OUT2-</text>
<text x="196.8" y="139.4">OUT_RL+</text>
<text x="196.8" y="141.9">OUT_RL-</text>
<text x="229.6" y="139.4">OUT3+</text>
<text x="229.6" y="141.9">OUT3-</text>
<text x="257.8" y="141.9">OUT_RR-</text>
<text x="257.8" y="139.4">OUT_RR+</text>
<text x="116.8" y="150.8">DAC_OUTR</text>
</g>
<g font-size="1.8" fill="#a90000">
<text x="53.9" y="46.7">1</text>
<text x="93.9" y="46.7">28</text>
<text x="223.3" y="43.9" transform="rotate(-90 223.3 43.9)">6</text>
<text x="227.1" y="44.5" transform="rotate(-90 227.1 44.5)">20</text>
<text x="53.9" y="49.3">2</text>
<text x="53.9" y="51.8">3</text>
<text x="93.9" y="49.3">27</text>
<text x="93.9" y="51.8">26</text>
<text x="209.5" y="50.5">11</text>
<text x="209.5" y="53.1">12</text>
<text x="238.1" y="51.8">9</text>
<text x="53.9" y="54.4">4</text>
<text x="53.9" y="56.9">5</text>
<text x="53.9" y="59.4">6</text>
<text x="93.9" y="54.4">25</text>
<text x="93.9" y="56.9">24</text>
<text x="93.9" y="59.4">23</text>
<text x="209.5" y="55.6">15</text>
<text x="209.5" y="58.2">14</text>
<text x="238.1" y="54.4">7</text>
<text x="238.1" y="56.9">5</text>
<text x="238.1" y="59.4">3</text>
<text x="53.9" y="62">7</text>
<text x="53.9" y="64.5">8</text>
<text x="93.9" y="62">22</text>
<text x="93.9" y="64.5">21</text>
<text x="209.5" y="64.5">25</text>
<text x="210.1" y="62">4</text>
<text x="237.4" y="62">17</text>
<text x="237.4" y="64.5">19</text>
<text x="53.3" y="69.6">10</text>
<text x="53.9" y="67.1">9</text>
<text x="93.9" y="67.1">20</text>
<text x="93.9" y="69.6">19</text>
<text x="209.5" y="68.3">22</text>
<text x="209.5" y="70.9">10</text>
<text x="237.4" y="67.1">21</text>
<text x="237.4" y="69.6">23</text>
<text x="53.3" y="72.1">11</text>
<text x="53.3" y="74.7">12</text>
<text x="53.3" y="77.2">13</text>
<text x="93.9" y="72.1">18</text>
<text x="93.9" y="74.7">17</text>
<text x="93.9" y="77.2">16</text>
<text x="53.3" y="79.8">14</text>
<text x="93.9" y="79.8">15</text>
<text x="216.9" y="84.5" transform="rotate(-90 216.9 84.5)">1</text>
<text x="219.5" y="85.1" transform="rotate(-90 219.5 85.1)">13</text>
<text x="222" y="85.1" transform="rotate(-90 222 85.1)">24</text>
<text x="224.5" y="85.1" transform="rotate(-90 224.5 85.1)">18</text>
<text x="227.1" y="84.5" transform="rotate(-90 227.1 84.5)">2</text>
<text x="229.6" y="84.5" transform="rotate(-90 229.6 84.5)">8</text>
<text x="232.2" y="85.1" transform="rotate(-90 232.2 85.1)">16</text>
<text x="208.8" y="115.3">1</text>
<text x="208.8" y="117.9">2</text>
<text x="268.5" y="115.3">1</text>
<text x="268.5" y="117.9">2</text>
<text x="54.6" y="131.8">15</text>
<text x="64.5" y="129" transform="rotate(-90 64.5 129)">1</text>
<text x="67.1" y="129.6" transform="rotate(-90 67.1 129.6)">20</text>
<text x="69.6" y="129" transform="rotate(-90 69.6 129)">8</text>
<text x="78" y="131.8">6</text>
<text x="54.6" y="134.4">14</text>
<text x="54.6" y="136.9">13</text>
<text x="78" y="134.4">7</text>
<text x="54.6" y="139.4">12</text>
<text x="78" y="139.4">2</text>
<text x="208.8" y="139.4">1</text>
<text x="208.8" y="142">2</text>
<text x="268.5" y="139.4">1</text>
<text x="268.5" y="142">2</text>
<text x="54.6" y="144.5">11</text>
<text x="54.6" y="147.1">10</text>
<text x="54.6" y="149.6">17</text>
<text x="78" y="147.1">4</text>
<text x="54.6" y="152.1">16</text>
<text x="77.4" y="152.1">18</text>
<text x="78" y="154.7">5</text>
<text x="64.5" y="159.5" transform="rotate(-90 64.5 159.5)">3</text>
<text x="67.1" y="160.1" transform="rotate(-90 67.1 160.1)">19</text>
<text x="69.6" y="159.5" transform="rotate(-90 69.6 159.5)">9</text>
</g>
<g font-size="1.8" fill="#0000c2">
<text x="182" y="61.8">STBY: ON =</text>
<text x="194.9" y="61.8">HIGH</text>
<text x="121" y="71.2">Capacitors</text>
<text x="132.3" y="71.2">block</text>
<text x="138.6" y="71.2">DC,</text>
<text x="142.9" y="71.2">allow</text>
<text x="149" y="71.2">AC</text>
<text x="182.2" y="68.4">Mute:</text>
<text x="188.4" y="68.4">PLAY =</text>
<text x="196.7" y="68.4">HIGH</text>
<text x="137.5" y="73.3">Audio)</text>
<text x="110.8" y="98.1">Resistors</text>
<text x="117.9" y="100.2">Provides</text>
<text x="120.7" y="98.1">help</text>
<text x="125.9" y="98.1">reduce</text>
<text x="127.1" y="100.2">a</text>
<text x="129.4" y="100.2">path</text>
<text x="133.4" y="98.1">pops</text>
<text x="134.8" y="100.2">to</text>
<text x="137.8" y="100.2">ground</text>
<text x="139.1" y="98.1">on</text>
<text x="142.5" y="98.1">power</text>
<text x="149.2" y="98.1">ON</text>
<text x="112" y="104.4">L (2h2</text>
<text x="119.5" y="106.5">Suppresses</text>
<text x="119.8" y="104.4">=</text>
<text x="129.4" y="104.4">inductor)</text>
<text x="131.4" y="106.5">RF oscillation</text>
<text x="139.2" y="104.4">in</text>
<text x="142.1" y="104.4">series</text>
<text x="146.1" y="106.5">and</text>
<text x="148.9" y="104.4">with</text>
<text x="150.7" y="106.5">EMI</text>
<text x="153.9" y="104.4">speaker</text>
<text x="162.4" y="104.4">positive</text>
<text x="119.5" y="108.5">Good</text>
<text x="119.5" y="110.6">or</text>
<text x="121.2" y="112.6">+</text>
<text x="122.6" y="110.6">10uH?</text>
<text x="125.4" y="108.5">practice</text>
<text x="134.3" y="108.5">for</text>
<text x="135.1" y="112.6">Zobel</text>
<text x="138.1" y="108.5">car</text>
<text x="141.5" y="112.6">network</text>
<text x="142.3" y="108.5">audio</text>
<text x="148.7" y="108.5">(lots</text>
<text x="150" y="112.6">parallel</text>
<text x="154.3" y="108.5">of</text>
<text x="157.3" y="108.5">electrical</text>
<text x="158.5" y="112.6">with</text>
<text x="163.4" y="112.6">speaker</text>
<text x="167.4" y="108.5">noise)</text>
<text x="119.5" y="114.7">Provides</text>
<text x="119.5" y="116.7">Improves</text>
<text x="119.5" y="118.7">Prevents</text>
<text x="128.7" y="114.7">high-frequency</text>
<text x="128.8" y="118.7">oscillation</text>
<text x="129.2" y="116.7">stability</text>
<text x="138" y="116.7">with</text>
<text x="142.9" y="116.7">inductive</text>
<text x="144.7" y="114.7">damping</text>
<text x="152.6" y="116.7">speaker</text>
<text x="161.1" y="116.7">loads</text>
<text x="112" y="122.8">Direct</text>
<text x="118.7" y="122.8">connection</text>
<text x="119.5" y="120.8">2W Rated</text>
<text x="119.5" y="124.9">No</text>
<text x="123.2" y="124.9">bootstrap</text>
<text x="129.9" y="120.8">Resistors</text>
<text x="130.3" y="122.8">from</text>
<text x="133.4" y="124.9">caps</text>
<text x="135.8" y="122.8">TDA7388</text>
<text x="139" y="124.9">needed</text>
<text x="145.1" y="122.8">output</text>
<text x="146.8" y="124.9">(as</text>
<text x="151" y="124.9">per</text>
<text x="152.3" y="122.8">to</text>
<text x="155.2" y="124.9">datasheet)</text>
<text x="155.4" y="122.8">this</text>
<text x="160.1" y="122.8">network</text>
<text x="119.5" y="126.9">No</text>
<text x="123.2" y="126.9">series</text>
<text x="130" y="126.9">output</text>
<text x="137.2" y="126.9">resistors</text>
<text x="146.6" y="126.9">needed</text>
<text x="145.2" y="160.9">To Do:</text>
<text x="143" y="162.9">Radio</text>
<text x="144.4" y="165">CD Tuner</text>
<text x="149.5" y="162.9">Tuner</text>
</g>
<text font-size="1.8" fill="#009600" x="128.3" y="73.3">(Cleaner</text>
</svg>
